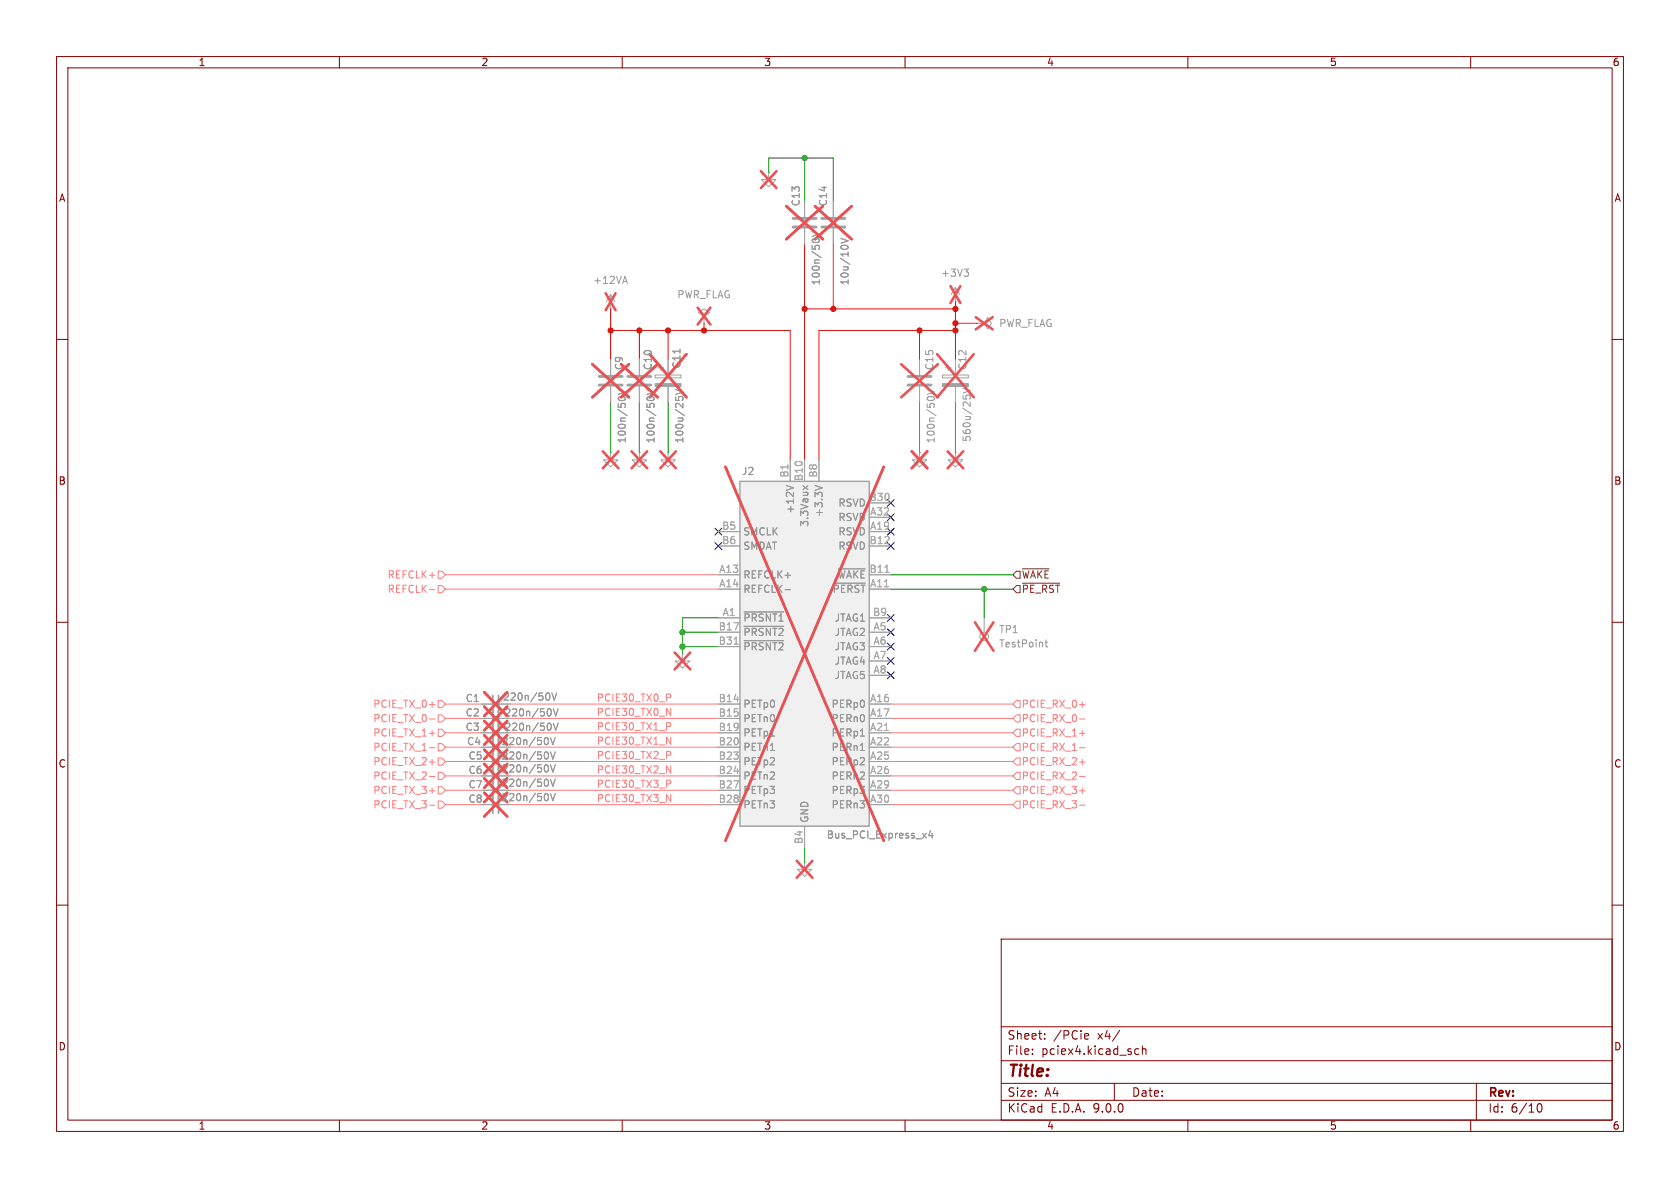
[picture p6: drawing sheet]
<svg xmlns="http://www.w3.org/2000/svg" width="297mm" height="210mm" viewBox="0 0 297 210" stroke-linecap="round" stroke-linejoin="round" font-family="sans-serif">
<g fill="none" stroke="#840000" stroke-width=".18">
<path d="M10 10h277v190h-277zM12 12h273v186h-273zM60 10v2M110 10v2M160 10v2M210 10v2M260 10v2M10 60h2M285 60h2M10 110h2M285 110h2M10 160h2"/>
<path d="M177 166h108v32h-108zM285 160h2M60 198v2M110 198v2M160 198v2M177 194.5h108M177 191.5h108M177 187.5h108M177 181.5h108M182.5 186.3v.1M182.5 185.5v.1M184.7 183.6v.1"/>
<path d="M184.7 182.8v.1M192 182.7l.4 .1 .1 .3-.8 .1M192.4 183.6l-.4 .1M197 191.5v3M198 182.1l-1.3 2M201.3 185.5l-.4-.1-.3 .3v.4l.1 .2h.6M202 185.5l.2-.1 .3 .1 .1 .9M202 184.9v1.5M210 198v2M260 198v2M261 191.5v6.5M271.7 195.7l.2-.5 .2-.1a.81 .81 0 0 1 .6 .6 .81 .81 0 0 1-.3 .8h-.4l-.3-.5"/>
</g>
<path d="M87.1 122.9v20.9" fill="none" stroke="#a1a1a1" stroke-width=".3"/>
<path d="M88.1 122.9v20.9" fill="none" stroke="#a1a1a1" stroke-width=".33"/>
<g fill="none" stroke="#a1a1a1" stroke-width=".18">
<path d="M135.9 30.5v1.3h1.3l-1.3 1.2-1.3-1.2h1.3M135.9 30.5h.1M142.2 35.6v2.8M147.3 35.6v2.8M124.5 55.9l1-.7-1-.6-1.1 .6 1.1 .7v1.3M124.5 57.2h.1M142.2 40.4v2.8M147.3 40.4v2.8M168.9 53.3h.1M168.9 50.8l-.8 1.3M168.9 50.8l.8 1.3M168.9 50.8v2.5"/>
<path d="M172.7 57.2h1.3l.6-1.1 .7 1.1-.7 1-.6-1M172.7 57.2h.1M107.9 63.5v2.8M107.9 68.3v2.8M113 63.5v2.8M113 68.3v2.8M115.8 66.3h4.6v.5h-4.6zM116.3 65h1M116.8 64.5v1M118.1 63.5v2.8M118.1 68.3v2.8M162.6 63.5v2.8"/>
<path d="M162.6 68.3v2.8M166.6 66.3h4.6v.5h-4.6zM167.1 65h1M167.6 64.5v1M168.9 63.5v2.8M168.9 68.3v2.8M107.9 80v1.3h1.3l-1.3 1.3-1.2-1.3h1.2M107.9 80h.1M113 80v1.3h1.3l-1.3 1.3-1.2-1.3h1.2M113 80h.1M118.1 80v1.3h1.3l-1.3 1.3-1.3-1.3h1.3M118.1 80h.1"/>
<path d="M162.6 80v1.3h1.2l-1.2 1.3-1.3-1.3h1.3M162.6 80h.1M168.9 80v1.3h1.3l-1.3 1.3-1.3-1.3h1.3M168.9 80h.1M120.6 115.6v1.2h1.3l-1.3 1.3-1.2-1.3h1.2M120.6 115.6h.1M174 109.2v2.6M85.1 129.5h2M85.1 124.5h2M85.1 132.1h2M85.1 139.7h2M85.1 127h2"/>
<path d="M85.1 137.2h2M85.1 134.6h2M88.1 129.5h2.1M88.1 124.5h2.1M88.1 127h2.1M85.1 142.2h2"/>
<circle cx="174" cy="112.5" r=".76"/>
</g>
<g fill="none" stroke="#989898" stroke-width=".18">
<path d="M143.6 42.5a.79 .79 0 0 1 1.3 0M143.6 40.9l1.3 .5-1.3 .4M148.7 42.1l1.2 .5-1.2 .4M148.9 43.4h.8M170.4 47.6h.8l-.4 .5M171 48.1l.2 .2v.3l-.2 .2M109.3 70.4a.79 .79 0 0 1 1.3 0M109.3 68.9l1.3 .4-1.3 .4M114.4 70.4a.79 .79 0 0 1 1.2 0M114.4 68.9l1.2 .4-1.2 .4M119.5 70.2v.6M119.5 68.9l1.2 .4-1.2 .4"/>
<path d="M119.9 70.3l.3-.2h.3l.2 .2M120.2 61.7v.7M163.9 70.4a.79 .79 0 0 1 1.3 0M163.9 68.9l1.3 .4-1.3 .4M170.3 69.9v.6M170.3 68.6l1.2 .4-1.2 .5M170.7 70.1l.3-.3h.3l.2 .3M184.7 113.5h.5M184.9 113.1v1.1l.3 .2M96.6 130.4a.79 .79 0 0 1 0 1.2M96.6 132.9a.79 .79 0 0 1 0 1.3M96.6 135.2a.79 .79 0 0 1 0 1.3"/>
<path d="M96.6 137.7a.79 .79 0 0 1 0 1.3M96.9 122.5a.79 .79 0 0 1 0 1.3M97.2 127.8a.79 .79 0 0 1 0 1.3M97.2 125.3a.79 .79 0 0 1 0 1.3M97.3 130.4l.4 1.2 .5-1.2M97.3 137.7l.4 1.3 .5-1.3M97.3 135.2l.4 1.3 .5-1.3M97.3 132.9l.4 1.3 .5-1.3M97.6 122.5l.4 1.3 .4-1.3M97.8 127.8l.4 1.3 .5-1.3M97.8 125.3l.4 1.3 .5-1.3M96.6 140.3a.79 .79 0 0 1 0 1.2"/>
<path d="M97.3 140.3l.4 1.2 .5-1.2"/>
</g>
<g fill="none" stroke="#e65255" stroke-width=".46">
<path d="M134.5 30.3l2.8 2.9M137.3 30.3l-2.8 2.9M139 36.4l6.5 5.9M144.1 36.4l6.5 5.9M145.5 36.4l-6.5 5.9M150.6 36.4l-6.5 5.9M123.3 54.4l2.3 3M125.6 54.4l-2.3 3M168 50.6l1.8 3M169.8 50.6l-1.8 3M172.5 56.1l3 2.1M175.5 56.1l-3 2.1"/>
<path d="M104.7 64.4l6.5 5.8M106.6 79.8l2.7 3M109.3 79.8l-2.7 3M109.8 64.4l6.5 5.8M111.2 64.4l-6.5 5.8M111.6 79.8l2.8 3M114.4 79.8l-2.8 3M114.9 62.6l6.4 7.6M116.3 64.4l-6.5 5.8M116.7 79.8l2.8 3M119.5 79.8l-2.8 3M121.3 62.6l-6.4 7.6"/>
<path d="M159.3 64.4l6.5 5.8M161.2 79.8l2.7 3M163.9 79.8l-2.7 3M165.7 62.6l6.4 7.6M165.8 64.4l-6.5 5.8M167.5 79.8l2.8 3M170.3 79.8l-2.8 3M172.1 62.6l-6.4 7.6M119.3 115.3l2.7 3M122 115.3l-2.7 3M172.4 110l3.2 5M175.6 110l-3.2 5"/>
<path d="M85.6 127.4l4.1 4.2M85.6 122.4l4.1 4.2M85.6 130l4.1 4.2M85.6 137.6l4.1 4.2M85.6 124.9l4.1 4.2M85.6 135.1l4.1 4.2M85.6 132.5l4.1 4.2M89.7 127.4l-4.1 4.2M89.7 122.4l-4.1 4.2M89.7 130l-4.1 4.2M89.7 137.6l-4.1 4.2M89.7 124.9l-4.1 4.2"/>
<path d="M89.7 135.1l-4.1 4.2M89.7 132.5l-4.1 4.2M85.6 140.1l4.1 4.2M89.7 140.1l-4.1 4.2"/>
</g>
<path d="M140.2 38.6h4.1M145.3 38.6h4.1M140.2 40.1h4.1M145.3 40.1h4.1M105.9 66.5h4.1M105.9 68.1h4.1M111 66.5h4.1M111 68.1h4.1M160.5 66.5h4.1M160.5 68.1h4.1" fill="none" stroke="#a1a1a1" stroke-width=".51"/>
<g fill="#a1a1a1" stroke="#a1a1a1" stroke-width=".18">
<path d="M166.6 67.8h4.6v.5h-4.6z"/>
<path d="M115.8 67.8h4.6v.5h-4.6z"/>
</g>
<path d="M130.8 85.1h22.9v61h-22.9z" fill="#f0f0f0"/>
<path d="M130.8 85.1h22.9v61h-22.9z" fill="none" stroke="#a1a1a1" stroke-width=".25"/>
<g fill="none" stroke="#a1a1a1" stroke-width=".18">
<path d="M142.2 35.6v2.8M147.3 35.6v2.8M107.9 54.6h.1M107.9 52.1l-.7 1.2M107.9 52.1l.8 1.2M107.9 52.1v2.5M142.2 40.4v2.8M147.3 40.4v2.8M107.9 63.5v2.8M107.9 68.3v2.8M113 63.5v2.8M113 68.3v2.8"/>
<path d="M118.1 63.5v2.8M118.1 68.3v2.8M127 94h3.8M127 96.5h3.8M139.7 81.3v3.8M142.2 81.3v3.8M144.8 81.3v3.8M153.7 94h3.8M153.7 96.5h3.8M153.7 88.9h3.8M153.7 91.4h3.8M162.6 80h.1"/>
<path d="M127 101.6h3.8M127 104.1h3.8M127 109.2h3.8M127 111.8h3.8M127 114.3h3.8M153.7 101.6h3.8M153.7 104.1h3.8M153.7 109.2h3.8M153.7 111.8h3.8M153.7 114.3h3.8M153.7 116.8h3.8M153.7 119.4h3.8"/>
<path d="M85.1 124.5h2M85.1 127h2M85.1 129.5h2M85.1 132.1h2M85.1 134.6h2M85.1 137.2h2M85.1 139.7h2M88.1 124.5h2.1M88.1 127h2.1M88.1 129.5h2.1M127 124.5h3.8M127 127h3.8"/>
<path d="M127 129.5h3.8M127 132.1h3.8M127 134.6h3.8M127 137.2h3.8M127 139.7h3.8M153.7 124.5h3.8M153.7 127h3.8M153.7 129.5h3.8M153.7 132.1h3.8M153.7 134.6h3.8M153.7 137.2h3.8M153.7 139.7h3.8"/>
<path d="M85.1 142.2h2M127 142.2h3.8M142.2 152.4v1.3h1.3l-1.3 1.2-1.2-1.2h1.2M142.2 152.4h.1M142.2 146.1v3.8M153.7 142.2h3.8"/>
</g>
<g fill="none" stroke="#989898" stroke-width=".18">
<path d="M110.2 49.7h.6M110.5 48.8l.4 1.3M143.6 42.5a.79 .79 0 0 1 1.3 0M143.6 40.9l1.3 .5-1.3 .4M148.7 42.1l1.2 .5-1.2 .4M148.9 43.4h.8M109.3 70.4a.79 .79 0 0 1 1.3 0M109.3 68.9l1.3 .4-1.3 .4M114.4 70.4a.79 .79 0 0 1 1.2 0M114.4 68.9l1.2 .4-1.2 .4M119.5 70.2v.6M119.5 68.9l1.2 .4-1.2 .4"/>
<path d="M119.9 70.3l.3-.2h.3l.2 .2M120.2 61.7v.7M139 85.8l1.3 .4M142 85.9l.8 .6M142.8 85.9l-.8 .6M144.1 85.8l1.3 .4M131.5 108.2h7M131.5 110.7h7M131.5 113.3h7M138.8 104.2h1M147.3 103.1h5.6M148.2 100.6h4.7"/>
<path d="M96.6 130.4a.79 .79 0 0 1 0 1.2M96.6 132.9a.79 .79 0 0 1 0 1.3M96.6 135.2a.79 .79 0 0 1 0 1.3M96.6 137.7a.79 .79 0 0 1 0 1.3M96.9 122.5a.79 .79 0 0 1 0 1.3M97.2 125.3a.79 .79 0 0 1 0 1.3M97.2 127.8a.79 .79 0 0 1 0 1.3M97.3 130.4l.4 1.2 .5-1.2M97.3 137.7l.4 1.3 .5-1.3M97.3 135.2l.4 1.3 .5-1.3M97.3 132.9l.4 1.3 .5-1.3M97.6 122.5l.4 1.3 .4-1.3"/>
<path d="M97.8 125.3l.4 1.3 .5-1.3M97.8 127.8l.4 1.3 .5-1.3M152.1 130.1h.7M152.1 132.7h.7M96.6 140.3a.79 .79 0 0 1 0 1.2M97.3 140.3l.4 1.2 .5-1.2M164.5 146.8l-.3 .9h.8M164.8 147.3v.9"/>
</g>
<path d="M129.8 113.9h.7M156.5 101.2h.7" fill="none" stroke="#aaa" stroke-width=".18"/>
<g fill="none" stroke="#e65255" stroke-width=".46">
<path d="M139 36.4l6.5 5.9M144.1 36.4l6.5 5.9M145.5 36.4l-6.5 5.9M150.6 36.4l-6.5 5.9M107.1 51.8l1.7 3M108.8 51.8l-1.7 3M104.7 64.4l6.5 5.8M109.8 64.4l6.5 5.8M111.2 64.4l-6.5 5.8M114.9 62.6l6.4 7.6M116.3 64.4l-6.5 5.8M121.3 62.6l-6.4 7.6"/>
<path d="M161.2 79.8l2.7 3M163.9 79.8l-2.7 3M128.2 82.5l28 66.1M156.2 82.5l-28 66.1M85.6 130l4.1 4.2M85.6 137.6l4.1 4.2M85.6 124.9l4.1 4.2M85.6 135.1l4.1 4.2M85.6 127.4l4.1 4.2M85.6 132.5l4.1 4.2M85.6 122.4l4.1 4.2M89.7 130l-4.1 4.2"/>
<path d="M89.7 137.6l-4.1 4.2M89.7 124.9l-4.1 4.2M89.7 135.1l-4.1 4.2M89.7 127.4l-4.1 4.2M89.7 132.5l-4.1 4.2M89.7 122.4l-4.1 4.2M85.6 140.1l4.1 4.2M89.7 140.1l-4.1 4.2M140.9 152.2l2.7 3M143.6 152.2l-2.7 3"/>
</g>
<g fill="none" stroke="#ff7879" stroke-width=".18">
<path d="M75.9 104.2h1M77.5 103.5h.6l.6 .6-.6 .7h-.6zM77.5 101h.6l.6 .6-.6 .6h-.6zM78.7 104.1h48.3M78.7 101.6h48.3M75.9 132.2h1M75.9 137.3h1M75.9 124.6h1M75.9 139.8h1M75.9 134.7h1M75.9 127.1h1M75.9 129.6h1"/>
<path d="M77.5 131.4h.6l.6 .7-.6 .6h-.6zM77.5 136.5h.6l.6 .7-.6 .6h-.6zM77.5 123.8h.6l.6 .7-.6 .6h-.6zM77.5 139.1h.6l.6 .6-.6 .6h-.6zM77.5 134h.6l.6 .6-.6 .7h-.6zM77.5 126.4h.6l.6 .6-.6 .6h-.6zM77.5 128.9h.6l.6 .6-.6 .7h-.6zM78.7 132.1h6.4M78.7 124.5h6.4M78.7 129.5h6.4M78.7 127h6.4M78.7 134.6h6.4"/>
<path d="M78.7 137.2h6.4M78.7 139.7h6.4M90.2 132.1h36.8M90.2 124.5h36.8M90.2 129.5h36.8M90.2 127h36.8M90.2 134.6h36.8M90.2 137.2h36.8M90.2 139.7h36.8M117.8 125.2l.8 1.3v-1.3M117.8 130.3l.8 1.3v-1.3M117.8 135.4l.8 1.2v-1.2"/>
<path d="M118.3 127.8l.3 .2-.1 .3-.2 .1M118.3 122.7l.3 .2-.1 .3-.2 .1M118.3 132.8l.3 .3-.1 .3-.2 .1M118.3 137.9l.3 .3-.1 .3-.2 .1M157.5 132.1h21.6M157.5 124.5h21.6M157.5 129.5h21.6M157.5 127h21.6M157.5 134.6h21.6M157.5 137.2h21.6M157.5 139.7h21.6M179.7 126.4h.6v1.2h-.6l-.6-.6z"/>
<path d="M179.7 134h.6v1.3h-.6l-.6-.7zM179.7 128.9h.6v1.3h-.6l-.6-.7zM179.7 136.5h.6v1.3h-.6l-.6-.6zM179.7 123.8h.6v1.3h-.6l-.6-.6zM179.7 131.4h.6v1.3h-.6l-.6-.6zM179.7 139.1h.6v1.2h-.6l-.6-.6zM190.9 132.2h.9M190.9 137.3h.9M190.9 124.6h.9M190.9 139.8h.9M190.9 134.7h.9M190.9 127.1h.9"/>
<path d="M190.9 129.6h.9M75.9 142.3h1M77.5 141.6h.6l.6 .6-.6 .7h-.6zM78.7 142.2h6.4M90.2 142.2h36.8M117.8 140.5l.8 1.2v-1.2M157.5 142.2h21.6M179.7 141.6h.6v1.3h-.6l-.6-.7zM190.9 142.3h.9"/>
</g>
<path d="M179.7 103.5h.6v1.3h-.6l-.6-.7zM179.7 101h.6v1.2h-.6l-.6-.6zM180.8 103.1h6.5M180.8 100.6h4.7" fill="none" stroke="#725600" stroke-width=".18"/>
<g fill="none" stroke="#009600" stroke-width=".18">
<path d="M135.9 30.5v-2.6h11.4v7.7M142.2 27.9v7.7M107.9 71.1v8.9M113 71.1v8.9M118.1 71.1v8.9M162.6 71.1v8.9M168.9 71.1v8.9M120.6 111.8h6.4M120.6 114.3h6.4M127 109.2h-6.4v6.4M157.5 104.1h21.6M157.5 101.6h21.6"/>
<path d="M174 104.1v5.1M142.2 149.9v2.5"/>
</g>
<path d="M107.9 58.4h31.8v22.9M107.9 54.6v8.9M113 58.4v5.1M118.1 58.4v5.1M124.5 57.2v1.2M142.2 43.2v38.1M142.2 54.6h26.7M147.3 43.2v11.4M162.6 58.4v5.1M168.9 53.3v10.2M168.9 57.2h3.8M168.9 58.4h-24.1v22.9" fill="none" stroke="#ff0f00" stroke-width=".18"/>
<g fill="none" stroke="#000084" stroke-width=".18">
<path d="M126.4 95.9l1.2 1.2M126.4 93.4l1.2 1.2M127.6 95.9l-1.2 1.2M127.6 93.4l-1.2 1.2M156.9 93.4l1.2 1.2M156.9 88.3l1.2 1.2M156.9 90.8l1.2 1.2M156.9 95.9l1.2 1.2M158.1 93.4l-1.2 1.2M158.1 88.3l-1.2 1.2M158.1 90.8l-1.2 1.2M158.1 95.9l-1.2 1.2"/>
<path d="M156.9 113.7l1.2 1.2M156.9 118.8l1.2 1.2M156.9 116.2l1.2 1.2M156.9 111.2l1.2 1.2M156.9 108.6l1.2 1.2M158.1 113.7l-1.2 1.2M158.1 118.8l-1.2 1.2M158.1 116.2l-1.2 1.2M158.1 111.2l-1.2 1.2M158.1 108.6l-1.2 1.2"/>
</g>
<g fill="#009600" stroke="#009600" stroke-width=".18">
<circle cx="174" cy="104.1" r=".46"/>
<circle cx="142.2" cy="27.9" r=".46"/>
<circle cx="120.6" cy="114.3" r=".46"/>
<circle cx="120.6" cy="111.8" r=".46"/>
</g>
<g fill="#ff0f00" stroke="#ff0f00" stroke-width=".18">
<circle cx="162.6" cy="58.4" r=".46"/>
<circle cx="168.9" cy="54.6" r=".46"/>
<circle cx="142.2" cy="54.6" r=".46"/>
<circle cx="147.3" cy="54.6" r=".46"/>
<circle cx="168.9" cy="57.2" r=".46"/>
<circle cx="168.9" cy="58.4" r=".46"/>
<circle cx="118.1" cy="58.4" r=".46"/>
<circle cx="124.5" cy="58.4" r=".46"/>
<circle cx="107.9" cy="58.4" r=".46"/>
<circle cx="113" cy="58.4" r=".46"/>
</g>
<text font-size="2.8" fill="#840000" x="178" y="190.9">Title:</text>
<g font-size="2.1" fill="#840000">
<text x="178" y="184">Sheet:</text>
<text x="186.2" y="184">/PCie</text>
<text x="194.1" y="184">x4/</text>
<text x="178" y="186.7">File:</text>
<text x="184.1" y="186.7">pciex4.kicad_sch</text>
<text x="178" y="196.9">KiCad</text>
<text x="178" y="194.1">Size:</text>
<text x="184.7" y="194.1">A4</text>
<text x="185.7" y="196.9">E.D.A.</text>
<text x="193.3" y="196.9">9.0.0</text>
<text x="200" y="194.1">Date:</text>
<text x="263" y="194.3">Rev:</text>
<text x="263" y="196.9">Id:</text>
<text x="267.1" y="196.9">6/10</text>
</g>
<g font-size="1.8" fill="#840000">
<text x="35" y="11.9">1</text>
<text x="85" y="11.9">2</text>
<text x="135" y="11.9">3</text>
<text x="185" y="11.9">4</text>
<text x="235" y="11.9">5</text>
<text x="285" y="11.9">6</text>
<text x="10.3" y="35.9">A</text>
<text x="285.3" y="35.9">A</text>
<text x="10.3" y="85.9">B</text>
<text x="285.3" y="85.9">B</text>
<text x="10.3" y="135.9">C</text>
<text x="285.3" y="135.9">C</text>
<text x="10.3" y="185.9">D</text>
<text x="285.3" y="185.9">D</text>
<text x="35" y="199.9">1</text>
<text x="85" y="199.9">2</text>
<text x="135" y="199.9">3</text>
<text x="185" y="199.9">4</text>
<text x="235" y="199.9">5</text>
<text x="285" y="199.9">6</text>
</g>
<g font-size="1.8" fill="#989898">
<text x="141.6" y="36.6" transform="rotate(-90 141.6 36.6)">C13</text>
<text x="146.4" y="36.6" transform="rotate(-90 146.4 36.6)">C14</text>
<text x="104.8" y="50.4">+12VA</text>
<text x="119.6" y="52.9">PWR_FLAG</text>
<text x="145.1" y="50.5" transform="rotate(-90 145.1 50.5)">100n/50V</text>
<text x="150.2" y="50.5" transform="rotate(-90 150.2 50.5)">10u/10V</text>
<text x="166.3" y="49.1">+3V3</text>
<text x="176.5" y="58">PWR_FLAG</text>
<text x="110.3" y="65.5" transform="rotate(-90 110.3 65.5)">C9</text>
<text x="115.4" y="65.5" transform="rotate(-90 115.4 65.5)">C10</text>
<text x="120.5" y="65.3" transform="rotate(-90 120.5 65.3)">C11</text>
<text x="165.2" y="65.5" transform="rotate(-90 165.2 65.5)">C15</text>
<text x="171" y="65.5" transform="rotate(-90 171 65.5)">C12</text>
<text x="110.8" y="78.5" transform="rotate(-90 110.8 78.5)">100n/50V</text>
<text x="115.9" y="78.5" transform="rotate(-90 115.9 78.5)">100n/50V</text>
<text x="121" y="78.5" transform="rotate(-90 121 78.5)">100u/25V</text>
<text x="165.5" y="78.5" transform="rotate(-90 165.5 78.5)">100n/50V</text>
<text x="171.8" y="78.2" transform="rotate(-90 171.8 78.2)">560u/25V</text>
<text x="131.1" y="84.2">J2</text>
<text x="148.1" y="89.8">RSVD</text>
<text x="131.3" y="94.8">SMCLK</text>
<text x="140.6" y="90.9" transform="rotate(-90 140.6 90.9)">+12V</text>
<text x="143.1" y="93.2" transform="rotate(-90 143.1 93.2)">3.3Vaux</text>
<text x="145.6" y="91.5" transform="rotate(-90 145.6 91.5)">+3.3V</text>
<text x="148.1" y="92.3">RSVD</text>
<text x="148.1" y="94.8">RSVD</text>
<text x="131.3" y="97.4">SMDAT</text>
<text x="148.1" y="97.4">RSVD</text>
<text x="131.3" y="102.5">REFCLK+</text>
<text x="131.3" y="105">REFCLK-</text>
<text x="147.1" y="105">~{PERST}</text>
<text x="148" y="102.5">~{WAKE}</text>
<text x="131.3" y="110.1">~{PRSNT1}</text>
<text x="131.3" y="112.6">~{PRSNT2}</text>
<text x="147.5" y="110.1">JTAG1</text>
<text x="147.5" y="112.6">JTAG2</text>
<text x="176.5" y="112.1">TP1</text>
<text x="131.3" y="115.2">~{PRSNT2}</text>
<text x="147.5" y="115.2">JTAG3</text>
<text x="147.5" y="117.7">JTAG4</text>
<text x="176.5" y="114.7">TestPoint</text>
<text x="82.2" y="124.3">C1</text>
<text x="88.8" y="124.1">220n/50V</text>
<text x="131.3" y="125.3">PETp0</text>
<text x="146.9" y="125.3">PERp0</text>
<text x="147.5" y="120.2">JTAG5</text>
<text x="82.2" y="129.4">C3</text>
<text x="82.2" y="126.8">C2</text>
<text x="82.5" y="131.9">C4</text>
<text x="89.1" y="129.4">220n/50V</text>
<text x="89.1" y="126.8">220n/50V</text>
<text x="131.3" y="127.9">PETn0</text>
<text x="131.3" y="130.4">PETp1</text>
<text x="146.9" y="127.9">PERn0</text>
<text x="146.9" y="130.4">PERp1</text>
<text x="82.7" y="137">C6</text>
<text x="82.7" y="134.5">C5</text>
<text x="131.3" y="132.9">PETn1</text>
<text x="131.3" y="135.5">PETp2</text>
<text x="146.9" y="132.9">PERn1</text>
<text x="146.9" y="135.5">PERp2</text>
<text x="82.7" y="139.5">C7</text>
<text x="82.7" y="142.1">C8</text>
<text x="131.3" y="138">PETn2</text>
<text x="131.3" y="140.6">PETp3</text>
<text x="131.3" y="143.1">PETn3</text>
<text x="146.9" y="138">PERn2</text>
<text x="146.9" y="140.6">PERp3</text>
<text x="146.9" y="143.1">PERn3</text>
<text x="143.1" y="145.5" transform="rotate(-90 143.1 145.5)">GND</text>
<text x="146.1" y="148.4">Bus_PCI_Express_x4</text>
</g>
<g font-size="1.8" fill="#aaa">
<text x="139.4" y="84.5" transform="rotate(-90 139.4 84.5)">B1</text>
<text x="142" y="85.1" transform="rotate(-90 142 85.1)">B10</text>
<text x="144.5" y="84.5" transform="rotate(-90 144.5 84.5)">B8</text>
<text x="153.6" y="88.6">B30</text>
<text x="127.6" y="93.7">B5</text>
<text x="153.7" y="91.2">A32</text>
<text x="153.7" y="93.7">A19</text>
<text x="127" y="101.3">A13</text>
<text x="127.6" y="96.3">B6</text>
<text x="153.6" y="96.3">B12</text>
<text x="153.6" y="101.3">B11</text>
<text x="127" y="103.9">A14</text>
<text x="153.7" y="103.9">A11</text>
<text x="127" y="111.5">B17</text>
<text x="127.7" y="109">A1</text>
<text x="154.2" y="109">B9</text>
<text x="154.3" y="111.5">A5</text>
<text x="127" y="114">B31</text>
<text x="154.3" y="114">A6</text>
<text x="154.3" y="116.6">A7</text>
<text x="154.3" y="119.1">A8</text>
<text x="127" y="124.2">B14</text>
<text x="153.7" y="124.2">A16</text>
<text x="127" y="126.7">B15</text>
<text x="127" y="129.3">B19</text>
<text x="127" y="131.8">B20</text>
<text x="153.7" y="126.7">A17</text>
<text x="153.7" y="129.3">A21</text>
<text x="153.7" y="131.8">A22</text>
<text x="127" y="134.4">B23</text>
<text x="127" y="136.9">B24</text>
<text x="153.7" y="134.4">A25</text>
<text x="153.7" y="136.9">A26</text>
<text x="127" y="139.4">B27</text>
<text x="127" y="142">B28</text>
<text x="153.7" y="139.4">A29</text>
<text x="153.7" y="142">A30</text>
<text x="142" y="149.3" transform="rotate(-90 142 149.3)">B4</text>
</g>
<g font-size="1.8" fill="#ff7879">
<text x="68.4" y="105">REFCLK-</text>
<text x="68.4" y="102.5">REFCLK+</text>
<text x="65.9" y="125.3">PCIE_TX_0+</text>
<text x="105.4" y="124.1">PCIE30_TX0_P</text>
<text x="180.5" y="125.3">PCIE_RX_0+</text>
<text x="65.9" y="127.9">PCIE_TX_0-</text>
<text x="65.9" y="130.4">PCIE_TX_1+</text>
<text x="105.4" y="129.2">PCIE30_TX1_P</text>
<text x="105.4" y="126.7">PCIE30_TX0_N</text>
<text x="105.4" y="131.7">PCIE30_TX1_N</text>
<text x="180.5" y="127.9">PCIE_RX_0-</text>
<text x="180.5" y="130.4">PCIE_RX_1+</text>
<text x="65.9" y="132.9">PCIE_TX_1-</text>
<text x="65.9" y="135.5">PCIE_TX_2+</text>
<text x="105.4" y="136.8">PCIE30_TX2_N</text>
<text x="105.4" y="134.3">PCIE30_TX2_P</text>
<text x="180.5" y="135.5">PCIE_RX_2+</text>
<text x="180.5" y="132.9">PCIE_RX_1-</text>
<text x="65.9" y="143.1">PCIE_TX_3-</text>
<text x="65.9" y="138">PCIE_TX_2-</text>
<text x="65.9" y="140.6">PCIE_TX_3+</text>
<text x="105.4" y="141.9">PCIE30_TX3_N</text>
<text x="105.4" y="139.4">PCIE30_TX3_P</text>
<text x="180.5" y="143.1">PCIE_RX_3-</text>
<text x="180.5" y="138">PCIE_RX_2-</text>
<text x="180.5" y="140.6">PCIE_RX_3+</text>
</g>
<g font-size="1.8" fill="#725600">
<text x="180.5" y="105">~{PE_RST}</text>
<text x="180.5" y="102.5">~{WAKE}</text>
</g>
<g font-size="1.8" fill="#a1a1a1">
<text x="88.6" y="131.9">220n/50V</text>
<text x="88.6" y="136.8">220n/50V</text>
<text x="88.6" y="134.5">220n/50V</text>
<text x="88.6" y="139.3">220n/50V</text>
<text x="88.6" y="141.8">220n/50V</text>
</g>
</svg>
